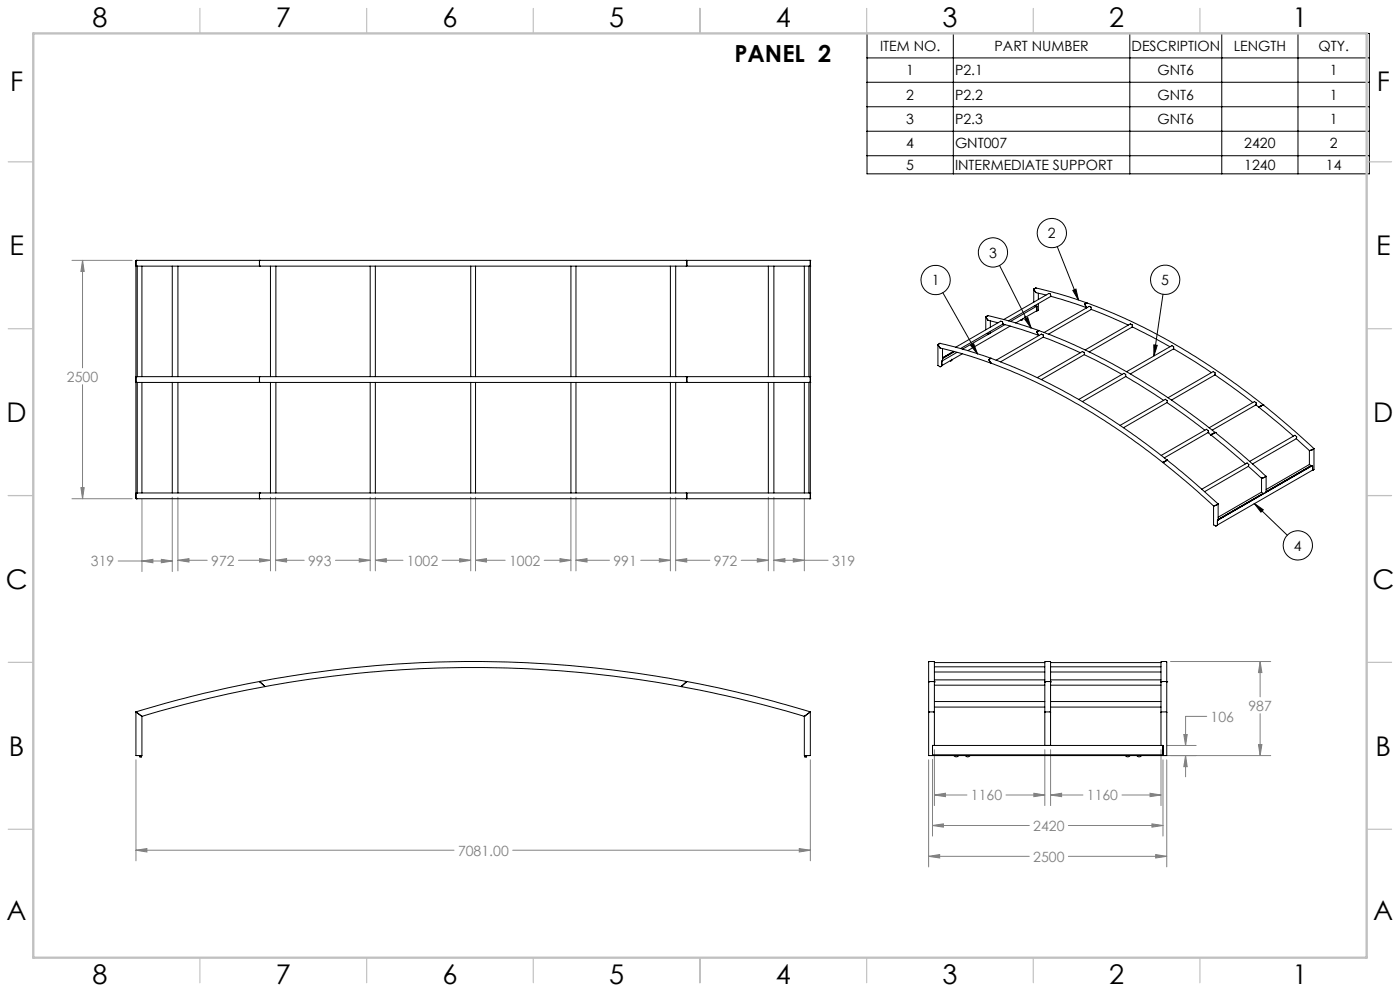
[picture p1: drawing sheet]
<svg xmlns="http://www.w3.org/2000/svg" width="420mm" height="297mm" viewBox="0 0 420 297" stroke-linecap="round" stroke-linejoin="round" font-family="sans-serif">
<g fill="none" stroke="#000" stroke-width=".3">
<path d="M260.1 10h150.7v42.1h-150.7zM260.1 17.4h150.7M286 10v42.1M338.9 10v42.1M366.5 10v42.1M389.4 10v42.1M260.1 24.7h150.7M260.1 32h150.7M260.1 39.3h150.7M260.1 46.7h150.7M299.9 79.5l9.5 18.9M317.2 73.9l6.3 16"/>
<path d="M282.9 87.7l10.4 18.4M307.4 95.6l.9-.4 1.1 3.2zM321.8 87l1-.4 .7 3.3zM348.9 88.2l-2.7 18.5M291.2 103.5l.9-.5 1.2 3.1zM346.1 103.4l1.1 .1-1 3.2zM376.2 150.8l2.8 2-.7 .7zM376.2 150.8l10 9.6"/>
<circle cx="297.9" cy="75.6" r="4.4"/>
<circle cx="315.5" cy="69.9" r="4.4"/>
<circle cx="280.7" cy="83.9" r="4.4"/>
<circle cx="349.6" cy="83.9" r="4.4"/>
<circle cx="389.3" cy="163.4" r="4.4"/>
</g>
<g fill="none" stroke="#808080" stroke-width=".3">
<path d="M21.6 78h18.1M24.8 78l.5 3.3h-1zM24.8 78v32.2M24.8 115.3v34.2M21.6 149.5h18.1M24.3 146.2h1l-.5 3.3zM42.6 149.6v21.7M51.7 149v22.3M53.4 149v22.1M81.1 149v22.1M82.7 149v22.1M111.1 149v22.1"/>
<path d="M112.6 149v22.1M141.2 149v22.1M142.7 149v22.1M171.3 149v22.1M172.8 149v22.1M201.1 149v22.1M202.7 149v22.1M230.5 149v22.1M232.2 149v22.1M241.3 149.6v21.5M35.5 168.1h16.2M42.6 168.1l3.3-.5v1.1z"/>
<path d="M48.4 167.6l3.3 .5-3.3 .6zM53.4 167.9l3.3-.5v1zM53.4 167.9h8.8M71.5 167.9h9.6M77.9 167.4l3.2 .5-3.2 .5zM82.7 167.9l3.3-.5v1zM82.7 167.9h8.6M100.6 167.9h10.5M107.8 167.4l3.3 .5-3.3 .5zM112.6 167.9l3.3-.5v1zM112.6 167.9h8.3M132.6 167.9h8.6"/>
<path d="M137.9 167.4l3.3 .5-3.3 .5zM142.7 167.9l3.2-.5v1zM142.7 167.9h8.9M163.3 167.9h8M168 167.4l3.3 .5-3.3 .5zM172.8 167.9l3.3-.5v1zM172.8 167.9h10M192.2 167.9h8.9M197.8 167.4l3.3 .5-3.3 .5zM202.7 167.9l3.3-.5v1zM202.7 167.9h10.3M222.4 167.9h8.1"/>
<path d="M227.2 167.4l3.3 .5-3.3 .5zM232.2 167.9l3.3-.5v1zM232.2 167.9h16.2M238 167.4l3.3 .5-3.3 .5zM351.2 198.3h30M378 198.3l.6 3.3h-1.1zM378 198.3v10.5M362 214.7h-6.3v8.7M378 213.9v12.5M40.8 227.7v30.3M243.1 227.7v30.3M278.6 227.7v32.1"/>
<path d="M279.8 227.6v23M280.3 238.3l3.3-.6v1.1zM280.3 224.7v16.7M280.3 238.3h9.8M301.8 238.3h11.6M310.2 237.7l3.2 .6-3.2 .5zM313.4 224.7v16.7M315.2 238.3l3.3-.6v1.1zM315.2 238.3h9.7M315.2 224.7v16.7M336.6 238.3h11.7M345 237.7l3.3 .6-3.3 .5z"/>
<path d="M348.3 224.7v16.7M348.9 227.7v22.9M350 227.7v32.1M350.2 226.4h31M350.2 223.4h8.6M355.1 220.1h1.1l-.5 3.3zM355.7 226.4l.5 3.4h-1.1zM355.7 226.4v6.4M377.5 223.2h1.1l-.6 3.2zM40.8 254.8l3.3-.5v1zM40.8 254.8h95.4M153.8 254.8h89.3"/>
<path d="M239.8 254.3l3.3 .5-3.3 .5zM278.6 256.6l3.3-.5v1zM278.6 256.6h30.2M279.8 247.4l3.2-.5v1zM279.8 247.4h29M320.5 247.4h28.4M320.5 256.6h29.5M345.6 246.9l3.3 .5-3.3 .5zM346.7 256.1l3.3 .5-3.3 .5z"/>
</g>
<g fill="none" stroke="#c0c0c0" stroke-width=".35">
<path d="M60 2.5v7.5M110 2.5v7.5M160 2.5v7.5M210 2.5v7.5M260 2.5v7.5M310 2.5v7.5M360 2.5v7.5M2.5 48.5h7.5M410 48.5h7.5M2.5 98.5h7.5M410 98.5h7.5M2.5 148.5h7.5"/>
<path d="M410 148.5h7.5M2.5 198.5h7.5M410 198.5h7.5M2.5 248.5h7.5M410 248.5h7.5M60 287v7.5M110 287v7.5M160 287v7.5M210 287v7.5M260 287v7.5M310 287v7.5M360 287v7.5"/>
</g>
<path d="M10 10h400v277h-400z" fill="none" stroke="#c0c0c0" stroke-width=".7"/>
<path d="M291.2 103.5l.9-.5 1.2 3.1zM307.4 95.6l.9-.4 1.1 3.2zM321.8 87l1-.4 .7 3.3zM376.2 150.8l2.8 2-.7 .7zM346.1 103.4l1.1 .1-1 3.2z" fill="#000"/>
<path d="M40.8 254.8l3.3-.5v1zM239.8 254.3l3.3 .5-3.3 .5zM137.9 167.4l3.3 .5-3.3 .5zM112.6 167.9l3.3-.5v1zM82.7 167.9l3.3-.5v1zM107.8 167.4l3.3 .5-3.3 .5zM77.9 167.4l3.2 .5-3.2 .5zM53.4 167.9l3.3-.5v1zM142.7 167.9l3.2-.5v1zM168 167.4l3.3 .5-3.3 .5zM172.8 167.9l3.3-.5v1zM197.8 167.4l3.3 .5-3.3 .5zM202.7 167.9l3.3-.5v1zM227.2 167.4l3.3 .5-3.3 .5zM232.2 167.9l3.3-.5v1zM238 167.4l3.3 .5-3.3 .5zM42.6 168.1l3.3-.5v1.1zM48.4 167.6l3.3 .5-3.3 .6zM24.8 78l.5 3.3h-1zM24.3 146.2h1l-.5 3.3zM279.8 247.4l3.2-.5v1zM345.6 246.9l3.3 .5-3.3 .5zM355.7 226.4l.5 3.4h-1.1zM355.1 220.1h1.1l-.5 3.3zM378 198.3l.6 3.3h-1.1zM377.5 223.2h1.1l-.6 3.2zM310.2 237.7l3.2 .6-3.2 .5zM280.3 238.3l3.3-.6v1.1zM315.2 238.3l3.3-.6v1.1zM345 237.7l3.3 .6-3.3 .5zM278.6 256.6l3.3-.5v1zM346.7 256.1l3.3 .5-3.3 .5z" fill="#808080"/>
<g fill="none" stroke="#000" stroke-width=".3">
<path d="M40.8 79.6l.1 .2zM40.8 78.2v71.1M40.9 78l-.1 .2M40.9 78h37.1M40.9 79.8h37.1M40.9 78h.1M40.9 79.8h.1M41.2 79.8v33.1M42.6 79.8v33.1M51.7 79.8v33.1M53.4 79.8v33.1M77.8 79.6l.2 .2"/>
<path d="M77.8 78.2v1.4M77.9 79.6l.1 .2M78 78l-.2 .2M78 78h.1M78 79.8h.1M78 78l-.1 .2M78 78h127.9M78 79.8h127.9M81.1 79.8v33.1M82.8 79.8v33.1M111.1 79.8v33.1M112.6 79.8v33.1"/>
<path d="M141.2 79.8v33.1M142.7 79.8v33.1M171.3 79.8v33.1M172.8 79.8v33.1M201.1 79.8v33.1M202.7 79.8v33.1M205.9 78l.1 .2M205.9 78h.1M205.9 79.8h.1M205.9 78l.2 .2M205.9 78h37.1M205.9 79.8h37.1"/>
<path d="M206 79.6l-.1 .2M206 78.2v1.4M206.1 79.6l-.2 .2M230.5 79.8v33.1M232.2 79.8v33.1M241.3 79.8v33.1M242.7 79.8v33.1M243 78l.1 .2M243 78h.1M243 79.8h.1M243.1 79.6l-.1 .2zM243.1 78.2v71.1"/>
<path d="M295.7 95v3.8M295.8 94.9l.6-.3 5.1 1.2 10.2 3.3M295.8 94.9v.2M295.8 95.1l.6 .9M296.4 96h.1M296.5 96l2.9 .7M297.1 99.8l-.6 .4-.5-.3M297.1 99.8h.1M297.1 96.2v1.9M297.1 99.3v.5M300.2 96.3h.1M300.2 96.3l-13.5 7.8"/>
<path d="M300.2 96.3l.6 .1 .1 .7M300.9 97.1l10.8 3.4M300.9 97.1l-12.7 7.4M301.5 97.3l-12.7 7.3M303.1 97.7l-12.8 7.4M306.3 95.8l.1 .1M306.4 95.9h.1M307 95.5l-.6 .4M307.5 95h.1M310.1 86.6v.2M310.1 86.7v3.9M310.1 86.8l.7 .9"/>
<path d="M310.4 91.6l.4 .3 .2-.1M310.7 86.3l-.6 .3M310.8 86.3l7.9 2.1 7.4 2.4M310.8 87.7h.1M310.8 86.3h-.1M310.8 87.7l3 .7M311 93.2h.1M311 99.6l.6 .9M311 91.8v1.4M311 91.8l-7.9 4.5M311 93.1l-6.3 3.7M311.5 91v2l-.5 .2"/>
<path d="M311.5 87.9v1.8M311.6 99.1l-.6 .5M311.6 99.1h.1M311.7 99.1l7.8 3 5.8 2.6 6.5 3.3 7.3 4.1 12.4 7.8 13 9.7M314.6 88l-13.5 7.8M314.6 87.9l.5 .2 .2 .7-12.8 7.4M314.6 87.9v.1M315.3 88.8l10.7 3.4-.6-1 .6-.4M326 90.8h.1M326.1 90.8l4.8 1.8 8 3.5 5.8 2.9 7.3 3.9 6.6 4 8 5.2 12.3 9.2M326.7 91.8h.1M326.7 91.8l-13.5 7.9"/>
<path d="M326.8 91.8l.5 .3 .1 .6M327.4 92.7l11.1 4.7M327.4 92.7l-12.9 7.5M339.7 98l11.3 5.9M339.7 98v-.7l-.6-.3-13.6 7.9M339.7 98l-13 7.5M40.8 114.4l.1 .2zM40.9 112.9h.1M40.9 112.9h37.1M40.9 114.6h37.1M40.9 114.6h.1M41.2 114.6v33.1"/>
<path d="M42.6 114.6v33.1M51.7 114.6v33.1M53.4 114.6v33.1M77.8 114.4l.2 .2M77.8 113v1.4M77.9 114.4l.1 .2M78 112.9l-.2 .1M78 112.9h.1M78 114.6h.1M78 112.9l-.1 .1M78 112.9h127.9M78 114.6h127.9"/>
<path d="M81.1 114.6v33.1M82.8 114.6v33.1M111.1 114.6v33.1M112.6 114.6v33.1M141.2 114.6v33.1M142.7 114.6v33.1M171.3 114.6v33.1M172.8 114.6v33.1M201.1 114.6v33.1M202.7 114.6v33.1M205.9 112.9l.1 .1M205.9 112.9h.1"/>
<path d="M205.9 114.6h.1M205.9 112.9l.2 .1M205.9 112.9h37.1M205.9 114.6h37.1M206 114.4l-.1 .2M206 113v1.4M206.1 114.4l-.2 .2M230.5 114.6v33.1M232.2 114.6v33.1M241.3 114.6v33.1M242.7 114.6v33.1M243 112.9l.1 .1z"/>
<path d="M243 112.9h.1M243 114.6h.1M243.1 114.4l-.1 .2zM281.4 103.3v.1M281.4 103.3v6.2l.6 .4 .5-.2v-1.5M281.4 103.4l.6 .8M282 102.9h.1M282 102.9l-.6 .4M282 102.9l7.9 2 7.4 2.5M282 104.2l.1 .1M282.1 104.3l5.8 1.5 9.4 3.1M282.8 104.5v3.6l-.3 .1"/>
<path d="M285.1 108.1h.1M285.5 107.7h.1M285.5 107.7l-.1 .1M285.8 107.7l-.6 .5M286.1 105.3l-3.3 1.9M286.2 105.3l-3.4 2M286.3 105.4l-3.5 2.1M287.1 105.6l-4.6 2.6M288.7 106l-6.2 3.6M296.7 107.7l.6 1.1M297.3 108.8v.1M297.3 107.4h.1"/>
<path d="M297.3 107.4l-.6 .3M297.3 107.4l12.1 5 8 3.9 5.9 3.2 8.7 5.3 5.1 3.4 13.1 9.7M297.3 108.9l5.8 2.2 7.2 3.2 5.8 2.9 8 4.4 7.3 4.5 6.5 4.4 10.9 8.1M311.6 100.5h.1M313 101l11.1 4.7M313 101l-.1-.7-.5-.1-13.6 7.7M313 101l-12.8 7.4M325.3 106.3l11.3 5.9M325.3 106.3v-.7l-.6-.2-13.5 7.8M325.3 106.3l-12.9 7.5M337.7 112.9l11.4 7.1M337.7 112.9v-.7l-.6-.3-13.5 7.8"/>
<path d="M337.7 112.9l-13 7.5M352.1 104.6l11.4 7.1M352.1 104.6v-.7l-.6-.3-13.5 7.8M352.1 104.6l-13 7.5M364.5 112.4l11.3 8.2M364.5 112.3v-.6l-.5-.3-13.6 7.8M364.5 112.3v.1M364.5 112.4l-13.1 7.5M348.8 138.6l8.8 7.3 6.5 5.8M348.9 138.6h.1M348.8 138.6h.1M349.4 138.3l-.5 .3"/>
<path d="M349.5 138.3l-.6 .3M350.1 137.9h.1M350.1 120.6l11.4 8.3M350.1 137.9l-.6 .4M350.1 120.6v-.6l-.5-.3-13.6 7.8M350.1 120.6l-13.1 7.6M350.1 137.9l-.7 .4M350.2 137.9l7.2 6 8 7.2M362.4 129.6l.8 .7M362.4 129.6l.1-.5-.5-.4-13.6 7.8M362.4 129.6h.1M362.4 129.6l-13.1 7.6"/>
<path d="M363.2 130.3l10.5 8.7M363.3 130.3h-.1M363.3 130.3h.1M363.3 130.2v.1M363.8 130l-.5 .3M363.9 130l-.6 .3M363.9 130h-.1M364.5 129.6h.1M364.5 129.6l-.6 .4M364.5 129.6l8 6.6 7.3 6.6M374.5 139.8l4 3.5M374.5 139.8l.2-.6-.6-.4-13.6 7.8"/>
<path d="M374.5 139.8l-13.1 7.6M376.8 121.4l.8 .6M376.8 121.4h.1M376.8 121.4l-13.1 7.5M376.8 121.3l.1-.5-.6-.4-13.5 7.8M377.6 122l10.4 8.7M377.6 122h.1M377.7 122h-.1M378.3 121.7h.1M378.3 121.7l-.7 .3M378.9 121.3h.1M378.9 121.3l-.6 .4"/>
<path d="M378.9 121.3l-.1 .1M378.9 121.3l9.4 7.8 5.9 5.4M388.9 131.5l3.9 3.5M388.9 131.4l.1-.4-.5-.5-13.6 7.8M388.9 131.4v.1M388.9 131.5l-13.2 7.6M392.8 139.2l.7 .4 .3-.1M392.8 135h.1M392.8 135v4.2M392.8 139.2l-13 7.5M393.4 139.6l-13.6 7.8M393.5 134.9l-.6 .1"/>
<path d="M393.5 139.6l-13.7 7.9M393.6 134.8l-.1 .1M393.8 139.5v1.5M393.8 139.5l-28.6 16.5M394.2 134.5h.1M394.2 134.5l-.6 .3M394.2 134.5v6.2l-.4 .3M40.8 149.3l.1 .2M40.9 147.7h.1M40.9 147.7h37.1M40.9 149.5h37.1M40.9 149.5h.1"/>
<path d="M77.8 149.3l.2 .2M77.8 147.9v1.4M77.9 149.3l.1 .2M78 147.7l-.2 .2M78 147.7h.1M78 149.5h.1M78 147.7l-.1 .2M78 147.7h127.9M78 149.5h127.9M205.9 147.7l.1 .2M205.9 147.7h.1M205.9 149.5h.1"/>
<path d="M205.9 147.7l.2 .2M205.9 147.7h37.1M205.9 149.5h37.1M206 149.3l-.1 .2M206 147.9v1.4M206.1 149.3l-.2 .2M243 147.7l.1 .2zM243 147.7h.1M243 149.5h.1M243.1 149.3l-.1 .2M364.1 151.7h.1M364.1 151.7v5.6l.6 .4 .5-.3v-1.4"/>
<path d="M364.7 151.5l-.6 .2M364.8 151.4l-.1 .1M365.4 151.1l-.6 .3M365.4 151.1h.1M365.4 151.1v4.8M365.4 155.9l-.2 .1M378.5 143.3h.1M378.5 147.5l.6 .4M378.5 143.3v4.2M378.5 147.5l-13.1 7.5M379 147.8l-13.6 7.9 13.6-7.8M379.1 143.2l-.6 .1"/>
<path d="M379.1 147.9l-13.7 7.9M379.2 143.1l-.1 .1M379.8 142.8h.1M379.8 142.8l-.6 .3M379.8 147.5l-.7 .4M379.8 142.8v4.7M393.7 140.9l.1 .1M393.8 140.9h.1M393.8 140.9l-28.6 16.4M280.3 199.8h33.1M280.3 198.6h33.1M315.2 199.8h33.1"/>
<path d="M315.2 198.6h33.1M40.8 213.4l.1 .1M40.8 213.4v13h1.6M40.9 213.5l1.5 1.1M42.4 214.6l.2 .1M42.6 214.7l-.2 11.7M77.8 204.3a337.6 337.6 0 0 0-37 9.1M77.8 204.3l.2 .1M77.9 204.2a346.3 346.3 0 0 1 128.1 .1M77.9 204.2l.1 .2M78 204.4l1.4 1.2M79.4 205.6l.1 .2"/>
<path d="M79.5 205.8a343.3 343.3 0 0 0-36.9 8.9M79.5 205.8a343.7 343.7 0 0 1 124.9 0M204.4 205.8a343.3 343.3 0 0 1 36.9 8.9M204.5 205.6l-.1 .2M206 204.3l-1.5 1.3M206.1 204.3a337.6 337.6 0 0 1 37 9.1M206.1 204.3l-1.6 1.3M241.3 214.7l.1 11.7M241.4 214.6l-.1 .1M243 213.5l-1.6 1.1M243.1 213.4l-.1 .1M243.1 213.4v13h-1.7"/>
<path d="M278.6 204.4l.1-6.1 1.6 .1v6M278.6 204.4v9.1M278.6 204.4h.1M278.6 213.5v12.9h71.4v-12.9M278.8 213.4l-.2 .1M278.8 204.3l1.5 .1M278.8 204.3l-.2 .1M278.8 213.4h1.4M280.2 213.4l.1 .1M280.3 204.4v9.1M280.3 204.4h.1M280.3 211.9h33.1"/>
<path d="M280.3 210.3h33.1M280.3 201.4h33.1M280.3 205.3h33.1M280.3 203.8h33.1M280.3 213.5v9.9M313.4 204.4l.1-6.1 1.7 .1v6M313.4 204.4v9.1M313.4 204.4h.1M313.4 213.5v9.9M313.6 204.3l1.6 .1M313.6 213.4l-.2 .1M313.6 204.3l-.2 .1"/>
<path d="M313.6 213.4h1.4M315 213.4l.2 .1M315.2 204.4v9.1M315.2 204.4h.1M315.2 211.9h33.1M315.2 210.3h33.1M315.2 201.4h33.1M315.2 205.3h33.1M315.2 203.8h33.1M315.2 213.5v9.9M348.3 204.4l.1-6.1 1.6 .1v6M348.3 204.4h1.7"/>
<path d="M348.3 204.4v9.1M348.3 204.4h.1M348.3 213.5v9.9M348.5 213.4l-.2 .1M348.5 213.4h1.4M349.9 213.4l.1 .1M350 204.4v9.1M350 204.4h.1M41.9 226.4l.2 .4M42.1 226.8h.1M42.1 226.8h.2M42.3 226.8h.1"/>
<path d="M42.5 226.4l-.2 .4M241.4 226.4l.1 .4M241.5 226.8h.1M241.6 226.8h.2M241.8 226.8h.1M242 226.4l-.2 .4M279.8 226.4v-3h69.1v3M279.8 226.3h69.1M286.2 226.4a.83 .83 0 0 0 1.4 0M289.6 226.4a.83 .83 0 0 0 1.4 0M337.6 226.4a.83 .83 0 0 0 1.4 0M341 226.4a.83 .83 0 0 0 1.4 0"/>
</g>
<g font-size="8.1">
<text x="27.8" y="8">8</text>
<text x="82.8" y="8">7</text>
<text x="132.8" y="8">6</text>
<text x="182.8" y="8">5</text>
<text x="232.8" y="8">4</text>
<text x="282.8" y="8">3</text>
<text x="332.8" y="8">2</text>
<text x="387.8" y="8">1</text>
<text x="3" y="27.2">F</text>
<text x="413" y="27.2">F</text>
<text x="2.8" y="76.5">E</text>
<text x="412.8" y="76.5">E</text>
<text x="2" y="126.5">D</text>
<text x="412" y="126.5">D</text>
<text x="1.7" y="176.5">C</text>
<text x="411.7" y="176.5">C</text>
<text x="2.7" y="226.5">B</text>
<text x="412.7" y="226.5">B</text>
<text x="2" y="275.7">A</text>
<text x="412" y="275.7">A</text>
<text x="27.8" y="295">8</text>
<text x="82.8" y="295">7</text>
<text x="132.8" y="295">6</text>
<text x="182.8" y="295">5</text>
<text x="232.8" y="295">4</text>
<text x="282.8" y="295">3</text>
<text x="332.8" y="295">2</text>
<text x="387.8" y="295">1</text>
</g>
<text font-size="7.1" x="220.3" y="18.5">PANEL 2</text>
<g font-size="4.2">
<text x="264" y="15.2">ITEM NO.</text>
<text x="298.4" y="15.2">PART NUMBER</text>
<text x="339.5" y="15.2">DESCRIPTION</text>
<text x="370.1" y="15.2">LENGTH</text>
<text x="395.5" y="15.2">QTY.</text>
<text x="271.9" y="22.5">1</text>
<text x="286.5" y="22.5">P2.1</text>
<text x="347.3" y="22.5">GNT6</text>
<text x="398.9" y="22.5">1</text>
<text x="271.9" y="29.8">2</text>
<text x="286.5" y="29.8">P2.2</text>
<text x="347.3" y="29.8">GNT6</text>
<text x="398.9" y="29.8">1</text>
<text x="271.9" y="37.2">3</text>
<text x="286.5" y="37.2">P2.3</text>
<text x="347.3" y="37.2">GNT6</text>
<text x="398.9" y="37.2">1</text>
<text x="271.9" y="44.5">4</text>
<text x="286.5" y="44.5">GNT007</text>
<text x="373.3" y="44.5">2420</text>
<text x="398.9" y="44.5">2</text>
<text x="271.9" y="50.9">5</text>
<text x="286.5" y="50.9">INTERMEDIATE SUPPORT</text>
<text x="373.3" y="50.9">1240</text>
<text x="397.8" y="50.9">14</text>
<text x="314.4" y="71.4">2</text>
<text x="296.7" y="77.2">3</text>
<text x="279.5" y="85.5">1</text>
<text x="348.4" y="85.4">5</text>
<text x="388.2" y="165">4</text>
</g>
<g font-size="4.2" fill="#808080">
<text x="20.1" y="114.4">2500</text>
<text x="27.3" y="169.7">319</text>
<text x="63.4" y="169.5">972</text>
<text x="92.4" y="169.5">993</text>
<text x="122.1" y="169.5">1002</text>
<text x="152.7" y="169.5">1002</text>
<text x="184" y="169.5">991</text>
<text x="214.2" y="169.5">972</text>
<text x="249.6" y="169.5">319</text>
<text x="374.5" y="213">987</text>
<text x="363.2" y="216.3">106</text>
<text x="291.3" y="239.8">1160</text>
<text x="326.1" y="239.8">1160</text>
<text x="310" y="249">2420</text>
<text x="137.4" y="256.4">7081.00</text>
<text x="310" y="258.2">2500</text>
</g>
</svg>
